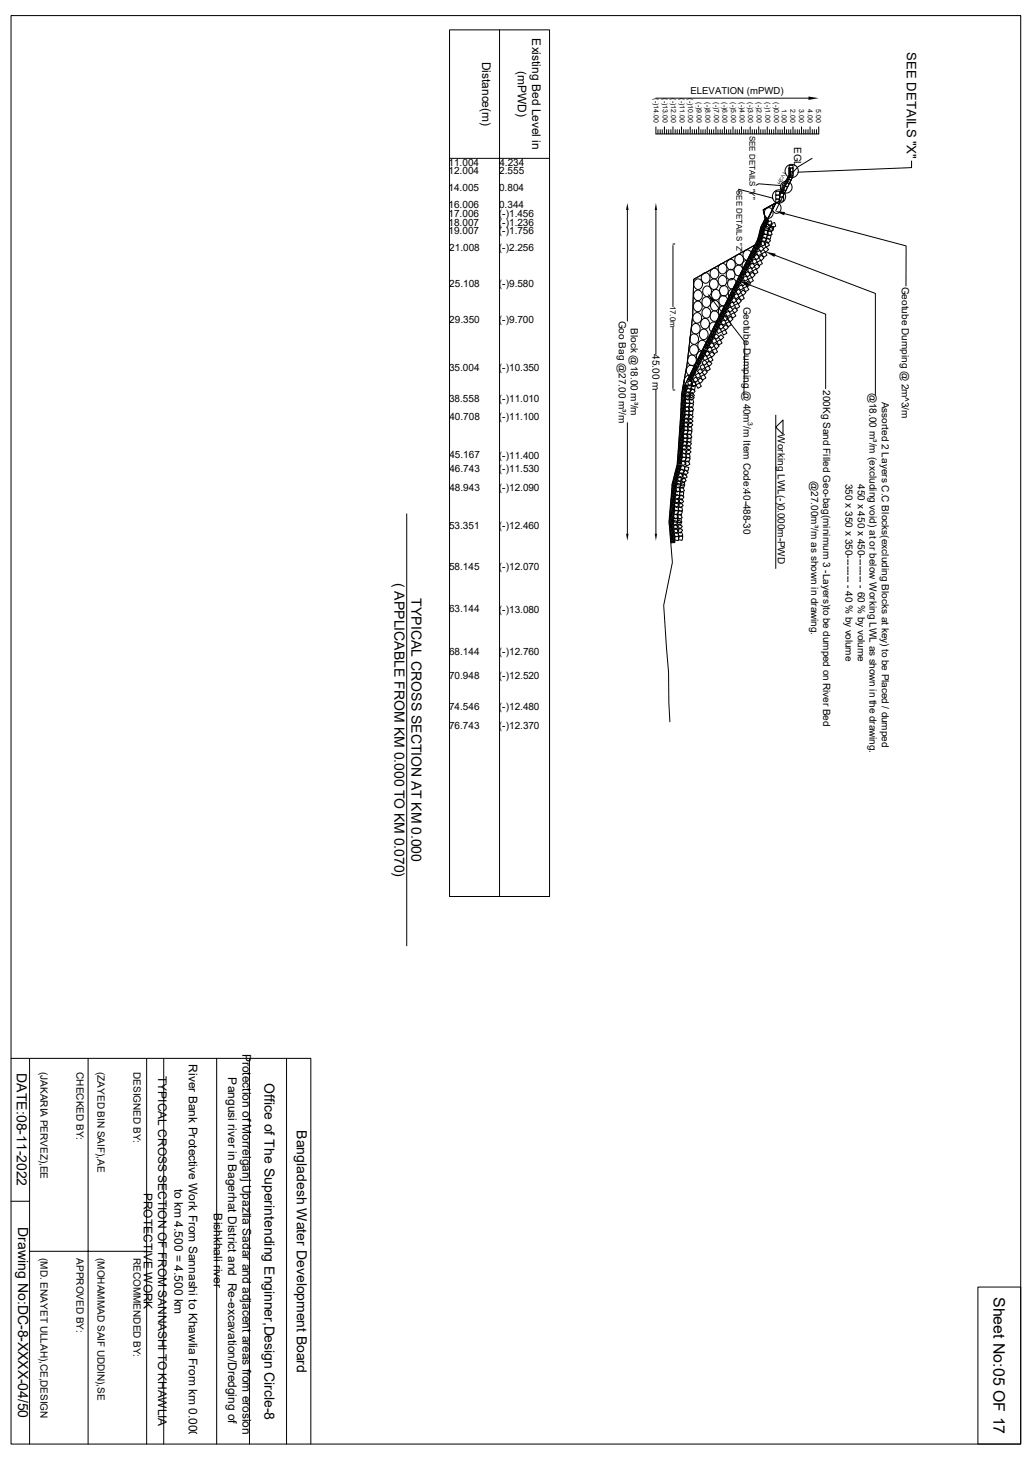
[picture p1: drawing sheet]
<svg xmlns="http://www.w3.org/2000/svg" width="297mm" height="420mm" viewBox="0 0 297 420" stroke-linecap="round" stroke-linejoin="round" font-family="sans-serif">
<g fill="none" stroke="#000" stroke-width=".29">
<path d="M3.2 4.5h290.6v410.9h-290.6zM129.4 8.6h28.8v249.3h-28.8zM143.8 8.6v249.3M188.8 36.5v2h46.8v-2M188.8 28.2h43.9M189.4 37.3v1.2M190 37.3v1.2M190.6 37.3v1.2M191.2 36.5v2M191.9 37.3v1.2M192.4 37.3v1.2M193.1 37.3v1.2"/>
<path d="M193.7 36.5v2M194.3 37.3v1.2M194.9 37.3v1.2M195.5 37.3v1.2M196.1 36.5v2M196.8 37.3v1.2M197.4 37.3v1.2M198 37.3v1.2M198.6 36.5v2M199.2 37.3v1.2M199.9 37.3v1.2M200.4 37.3v1.2"/>
<path d="M201.1 36.5v2M201.7 37.3v1.2M202.3 37.3v1.2M202.9 37.3v1.2M203.5 36.5v2M204.2 37.3v1.2M204.8 37.3v1.2M205.4 37.3v1.2M206 36.5v2M206.6 37.3v1.2M207.3 37.3v1.2M207.9 37.3v1.2"/>
<path d="M208.5 36.5v2M209.1 37.3v1.2M209.7 37.3v1.2M210.3 37.3v1.2M210.9 36.5v2M211.6 37.3v1.2M212.2 37.3v1.2M212.8 37.3v1.2M213.4 36.5v2M214 37.3v1.2M214.6 37.3v1.2M215.3 37.3v1.2"/>
<path d="M215.9 36.5v2M216.5 37.3v1.2M217.1 37.3v1.2M217.7 37.3v1.2M218.4 36.5v2M218.9 37.3v1.2M219.6 37.3v1.2M220.2 37.3v1.2M220.8 36.5v2M221.4 37.3v1.2M222 37.3v1.2M222.7 37.3v1.2"/>
<path d="M223.3 36.5v2M223.9 37.3v1.2M224.5 37.3v1.2M225.1 37.3v1.2M225.8 36.5v2M226.4 37.3v1.2M227 37.3v1.2M227.6 37.3v1.2M228.2 36.5v2M228.8 37.3v1.2M229.4 37.3v1.2M230 37.3v1.2"/>
<path d="M230.7 36.5v2M231.3 37.3v1.2M231.9 37.3v1.2M232.5 37.3v1.2M233.1 36.5v2M233.8 37.3v1.2M234.4 37.3v1.2M235 37.3v1.2M129.4 45.6h28.8M212.7 55.6l-.1-1.2 9.9 2.6M217.6 53.3l.7-.4 6.4 .5M220.6 59.9a1.48 1.48 0 0 1 1.9 .9 1.48 1.48 0 0 1-.9 1.9 1.52 1.52 0 0 1-1.6-1 1.52 1.52 0 0 1 .6-1.8z"/>
<path d="M222.6 58.8a1.38 1.38 0 0 1 2 .2 1.38 1.38 0 0 1-.2 1.9 1.38 1.38 0 0 1-1.9-.2 1.38 1.38 0 0 1 .1-1.9zM223.3 57.3h1.1v1.1h-1.1zM223.3 56.1h1.1v1.2h-1.1zM223.3 55h1.1v1.1h-1.1zM223.3 58.4l-3.6 2 .6 2.5M223.3 58.4l-2.4 4.7M223.3 58.4l-26.9 53.8M223.3 58.4h.1M224.4 56.7h1.1v1.1h-1.1zM224.4 55.6h1.1v1.1h-1.1zM227.1 48.3l-.1 2.1-2.6 5.2M227.1 47.6h1.1v.7h-.7v1.1h.7v1.1h-.7v-1.1h.7v-1.1h-1.1z"/>
<path d="M227.2 48.3v2.2l-2.5 5.1M227.5 48.3v2.2l-2.5 5.1M227.5 50.5l.6 .4-.5 1-.6-.3-.5 .9 .6 .4-.4 .9-.7-.3-.5 1 .6 .4-.5 .9-.6-.3 .5-1 .6 .4 .6-1.1-.7-.3 .5-1 .6 .4 .5-1-.6-.3zM228.2 48.3v2.4l-4.9 9.9M233.7 45.6l-4.1 2.4-4.3 5-1.2 4.9-4.4 2.5 .5 2.4-1.3 2.5-1.2 4.9-18.1 10.1-.3 10.5-1.6 13.9-1.6 8.8-1.2 20.2-1.4 5.4-1 10.9 1 11.8-2.5 12.3 1.4 19.3 .1 8.8 .3 5.4M262.3 46.3v1.9l-32.6 1.3M180.6 60.4v32M188.8 60.4v41.5M193.7 70.7v17.5M193.7 70.2h.5M202.2 78.9a1.38 1.38 0 0 1 1.9 .2 1.38 1.38 0 0 1-.1 1.9 1.38 1.38 0 0 1-2-.1 1.38 1.38 0 0 1 .2-2zM204.7 77.6a1.38 1.38 0 0 1 2 .2 1.38 1.38 0 0 1-.2 2 1.38 1.38 0 0 1-1.9-.2 1.38 1.38 0 0 1 .1-2z"/>
<path d="M207.1 76.2a1.38 1.38 0 0 1 1.9 .2 1.38 1.38 0 0 1-.2 2 1.38 1.38 0 0 1-1.9-.2 1.38 1.38 0 0 1 .2-2zM207.1 79.7a1.38 1.38 0 0 1 1.9 .2 1.38 1.38 0 0 1-.2 1.9 1.38 1.38 0 0 1-1.9-.1 1.38 1.38 0 0 1 .2-2zM209.5 75.1a1.38 1.38 0 0 1 1.9 .1 1.38 1.38 0 0 1-.2 2 1.38 1.38 0 0 1-1.9-.2 1.38 1.38 0 0 1 .2-1.9zM209.6 77.7a1.48 1.48 0 0 1 1.9 .9 1.48 1.48 0 0 1-.9 1.9 1.52 1.52 0 0 1-1.6-1 1.52 1.52 0 0 1 .6-1.8zM211.8 73.6a1.38 1.38 0 0 1 2 .2 1.38 1.38 0 0 1-.2 1.9 1.38 1.38 0 0 1-1.9-.1 1.38 1.38 0 0 1 .1-2zM212.8 79.4l.3-.2-.2 .9-.6 .5zM213.2 79.6l.3-.2-.3 .8-.5 .6zM213.4 79.8v.1M213.6 77.9l.3-.2-.3 .8-.5 .6zM213.6 79.8l.3-.2-.3 .8-.5 .6zM213.7 77.4a1.33 1.33 0 0 0-1.8-1 1.33 1.33 0 0 0-.5 2 1.19 1.19 0 0 0 1.4 .9M213.8 79.9l1-.5 .5 .9-.9 .6z"/>
<path d="M213.9 78.1l.3-.2-.2 .8-.6 .6zM214.3 78.3l.3-.2-.3 .8-.5 .6zM214.4 78.9l.7-.8 .8 .8-.7 .8zM214.4 76.4l.3-.2-.2 .8-.5 .6zM214.8 76.6l.3-.2-.3 .8-.5 .6zM215.1 77.5l1-.5 .5 .9-.9 .6zM215.1 76.8l.3-.2-.2 .8-.5 .6zM215.1 74.9a1.46 1.46 0 0 0-1.4 .8 1.46 1.46 0 0 0 .1 1.6M215.2 74.9l.3-.2-.3 .8-.5 .6zM215.4 75.1h.1M215.5 75.1l.3-.2-.2 .8-.5 .6zM215.8 75.4h.1"/>
<path d="M215.9 73.4l.3-.2-.3 .8-.5 .6zM215.9 75.3l.3-.2-.3 .8-.5 .6zM216.2 72.6a1.28 1.28 0 0 0-1.7-.6 1.28 1.28 0 0 0-.7 1.6l.3 .8 .9 .5M216.3 73.6l.3-.2-.3 .8-.5 .6zM216.4 75l.9-.5 .6 .9-.9 .6zM216.5 75.7l.8 .8-.8 .8-.8-.8zM216.5 78.3l.8 .8-.8 .8-.8-.8zM216.6 78l1-.6 .5 1-.9 .5zM216.7 73.7l.3-.1-.3 .8-.5 .6zM216.7 72l.3-.2-.2 .8-.5 .6zM217 74l.8-.8 .7 .8-.7 .7zM217.1 72.1l.3-.1-.2 .8-.5 .6z"/>
<path d="M217.5 70.4l.3-.1-.3 .8-.5 .6zM217.5 72.3l.3-.1-.3 .8-.5 .6zM217.7 72.6l1-.5 .5 .9-.9 .6zM217.8 75.9l.8 .8-.8 .8-.8-.8zM217.8 70.6l.3-.2-.2 .8-.5 .6zM217.9 75.4l1-.5 .5 .9-.9 .6zM218.1 69.1l.2-.1v.3l-.4 1.2a1.29 1.29 0 0 1 .2-1.4zM218.2 70.8l.3-.1-.2 .8-.5 .6zM218.5 67.5l.2-.1v.3l-.4 1.2a1.29 1.29 0 0 1 .2-1.4zM218.5 69.2l.2-.1v.3l-.4 1.2a1.29 1.29 0 0 1 .2-1.4zM218.9 69.8l.9-.5 .6 .9-1 .6zM218.9 65.9l.2-.1v.3l-.4 1.2a1.29 1.29 0 0 1 .2-1.4z"/>
<path d="M218.9 67.6l.2-.1v.3l-.4 1.2a1.29 1.29 0 0 1 .2-1.4zM219 69.2l.1 .6-.4 .9a1.29 1.29 0 0 1 .3-1.5zM219 70.7l.8 .8-.7 .8-.8-.8zM219.1 73.4l.8 .8-.8 .8-.8-.8zM219.2 73l1-.5 .5 .9-.9 .6zM219.3 66l.2-.1v.4l-.4 1.1a1.29 1.29 0 0 1 .2-1.4zM219.3 67.7l.2-.1v.3l-.4 1.2a1.29 1.29 0 0 1 .2-1.4zM219.4 64.6l.3-.2-.2 .8-.6 .6zM219.7 60.4h.1M219.8 64.7l.2-.1-.2 .8-.5 .6zM219.8 66.1l.1-.1v.3l-.4 1.2a1.29 1.29 0 0 1 .3-1.4zM219.8 66.5l1-.4 .3 1.1-1.1 .3z"/>
<path d="M219.8 67.2l1.1 .3-.3 1.1-1.1-.3zM219.9 68.2l.8 .8-.8 .8-.8-.8zM219.9 70.1l1-.5 .5 .9-.9 .6zM220.1 63.1l.3-.2-.2 .8-.5 .6zM220.1 64.9l.3-.1-.2 .8-.5 .6zM220.2 62.8l.7 .3M220.2 62.8h.1M220.3 62.9l-.6-2.5 3.6-2-2.4 4.7M220.3 62.9h.1M220.4 71l.8 .8-.8 .8-.8-.8zM220.5 65l.9 .5-.5 1-.9-.5zM220.5 62.9l.3 .1"/>
<path d="M220.5 62.9h.1M220.5 63.3l.3-.2-.2 .8-.6 .6zM220.6 64.5l1.1 .2-.2 1.1-1.1-.2zM220.8 63.1h.1M220.8 66.7l1.1-.3 .3 1.1-1.1 .3zM220.9 67.5l1 .3-.2 1-1.1-.2zM220.9 63.1h.1M220.9 63.5l.3-.2-.3 .8-.5 .6zM220.9 63.8l1-.3 .3 1.1-1 .3zM220.9 68.5l.8 .8-.7 .7-.8-.7zM221.6 65.3l.9 .5-.5 1-1-.5zM221.6 65l1.1 .2-.2 1.1-1.1-.2z"/>
<path d="M221.9 64.3l1-.3 .4 1.1-1.1 .3zM223.1 73.4l28.8 11v29.3M225.8 61.5l35 9.2-.1 11.6M193.7 94.2v17.5M198.8 99.6a1.38 1.38 0 0 1 2 .2 1.38 1.38 0 0 1-.2 1.9 1.38 1.38 0 0 1-1.9-.1 1.38 1.38 0 0 1 .1-2zM198.9 96.5a1.38 1.38 0 0 1 1.9 .1 1.38 1.38 0 0 1-.1 2 1.38 1.38 0 0 1-2-.2 1.38 1.38 0 0 1 .2-1.9zM199.3 93.5a1.38 1.38 0 0 1 2 .2 1.38 1.38 0 0 1-.2 1.9 1.38 1.38 0 0 1-1.9-.1 1.38 1.38 0 0 1 .1-2zM199.6 80.3l17.6-9.8-20.8 41.7 1.3-7.5 1.6-13.9zM199.8 90.4a1.38 1.38 0 0 1 1.9 .2 1.38 1.38 0 0 1-.2 1.9 1.38 1.38 0 0 1-1.9-.2 1.38 1.38 0 0 1 .2-1.9zM199.9 87.1a1.38 1.38 0 0 1 2 .1 1.38 1.38 0 0 1-.2 2 1.38 1.38 0 0 1-1.9-.2 1.38 1.38 0 0 1 .1-1.9zM200 83.9a1.38 1.38 0 0 1 1.9 .2 1.38 1.38 0 0 1-.1 1.9 1.38 1.38 0 0 1-2-.1 1.38 1.38 0 0 1 .2-2zM200 80.7a1.38 1.38 0 0 1 2 .2 1.38 1.38 0 0 1-.2 1.9 1.38 1.38 0 0 1-1.9-.2 1.38 1.38 0 0 1 .1-1.9z"/>
<path d="M201.6 95.1a1.38 1.38 0 0 1 2 .2 1.38 1.38 0 0 1-.2 1.9 1.38 1.38 0 0 1-1.9-.1 1.38 1.38 0 0 1 .1-2zM202 92a1.38 1.38 0 0 1 2 .2 1.38 1.38 0 0 1-.2 1.9 1.38 1.38 0 0 1-2-.1 1.38 1.38 0 0 1 .2-2zM202.4 85.9a1.38 1.38 0 0 1 1.9 .1 1.38 1.38 0 0 1-.1 2 1.38 1.38 0 0 1-2-.2 1.38 1.38 0 0 1 .2-1.9zM202.6 82.7a1.38 1.38 0 0 1 2 .2 1.38 1.38 0 0 1-.2 1.9 1.38 1.38 0 0 1-2-.1 1.38 1.38 0 0 1 .2-2zM202.6 88.7a1.48 1.48 0 0 1 2 .9 1.48 1.48 0 0 1-1 1.9 1.52 1.52 0 0 1-1.6-1 1.52 1.52 0 0 1 .6-1.8zM203.1 98.9l.3-.1-.2 .8-.6 .6zM203.2 98.6a1.28 1.28 0 0 0-1.7-.6 1.28 1.28 0 0 0-.7 1.6l.5 1 .7 .3M203.5 99.1l.3-.2-.3 .8-.5 .6zM203.9 99.3l.3-.2-.3 .8-.5 .6zM203.9 97.5l.3-.2-.3 .8-.5 .6zM204 99.3l.8-.7 .8 .7-.7 .8zM204.3 97.6l.3-.1-.3 .8-.5 .5z"/>
<path d="M204.5 97.9l.1 .1M204.6 80.7a1.38 1.38 0 0 1 1.9 .2 1.38 1.38 0 0 1-.2 1.9 1.38 1.38 0 0 1-1.9-.2 1.38 1.38 0 0 1 .2-1.9zM204.6 95.9l.3-.1-.2 .8-.5 .6zM204.6 97.8l.3-.1-.2 .8-.5 .6zM204.7 89.9a1.38 1.38 0 0 1 2 .1 1.38 1.38 0 0 1-.2 2 1.38 1.38 0 0 1-1.9-.2 1.38 1.38 0 0 1 .1-1.9zM204.8 97.9l.9-.6 .6 1-.9 .5zM204.9 86.9a1.38 1.38 0 0 1 1.9 .1 1.38 1.38 0 0 1-.2 2 1.38 1.38 0 0 1-1.9-.2 1.38 1.38 0 0 1 .2-1.9zM205 96.1l.3-.2-.2 .8-.5 .6zM205.1 83.7a1.38 1.38 0 0 1 2 .2 1.38 1.38 0 0 1-.2 2 1.38 1.38 0 0 1-1.9-.2 1.38 1.38 0 0 1 .1-2zM205.4 94.4l.3-.2-.3 .8-.5 .6zM205.4 96.3l.3-.2-.3 .8-.5 .6zM205.4 86.7l9 11.7-.3 15.3"/>
<path d="M205.8 94.5l.3-.1-.3 .8-.5 .6zM206 92.8a1.47 1.47 0 0 0-1.8 .7 1.47 1.47 0 0 0 .5 2M206.1 96l.8 .8-.7 .8-.8-.8zM206.2 94.7l.3-.1-.3 .8-.5 .6zM206.2 92.9l.3-.2-.3 .8-.5 .6zM206.2 95l.9-.6 .6 1-1 .6zM206.2 98.8l.8 .7-.8 .8-.8-.7zM206.3 98.3l.9-.6 .6 1-1 .6zM206.5 93l.3-.1-.2 .8-.5 .6zM206.7 93.9l.8-.7 .8 .7-.8 .8zM206.8 93.3v.1M206.9 91.4l.3-.2-.2 .8-.5 .6z"/>
<path d="M206.9 93.3l.3-.2-.2 .8-.5 .6zM207.3 85.5a1.38 1.38 0 0 1 1.9 .1 1.38 1.38 0 0 1-.2 2 1.38 1.38 0 0 1-1.9-.2 1.38 1.38 0 0 1 .2-1.9zM207.3 91.5l.3-.1-.3 .8-.5 .6zM207.4 82.6a1.38 1.38 0 0 1 2 .2 1.38 1.38 0 0 1-.2 1.9 1.38 1.38 0 0 1-1.9-.2 1.38 1.38 0 0 1 .1-1.9zM207.5 92.6l.9-.6 .6 1-1 .6zM207.5 96.3l.8 .7-.8 .8-.8-.7zM207.6 89.9l.3-.2-.2 .8-.5 .6zM207.6 91.7l.3-.1-.2 .8-.5 .6zM207.7 95.5l.9-.6 .6 .9-1 .6zM208 90.1l.3-.2-.3 .8-.5 .6zM208.4 90.3l.3-.2-.3 .8-.5 .6zM208.4 88.4l.3-.2-.3 .8-.5 .6z"/>
<path d="M208.4 88.1a1.48 1.48 0 0 0-1.5 .7 1.48 1.48 0 0 0 .3 1.8M208.7 88.6l.3-.2-.2 .8-.5 .6zM208.7 90.1l1-.6 .6 1-1 .6zM208.8 90.8l.8 .7-.8 .8-.8-.7zM208.8 93.4l.8 .7-.7 .9-.8-.8zM209 93l.9-.5 .6 .9-1 .6zM209 88.9h.1M209.1 86.9l.3-.2-.2 .8-.5 .6zM209.1 88.8l.3-.2-.2 .8-.5 .6zM209.5 87.1l.3-.2-.3 .8-.5 .6zM209.8 80.6a1.38 1.38 0 0 1 1.9 .1 1.38 1.38 0 0 1-.2 2 1.38 1.38 0 0 1-1.9-.2 1.38 1.38 0 0 1 .2-1.9zM209.8 85.4l.3-.2-.3 .8-.5 .6z"/>
<path d="M209.9 87.2l.3-.1-.3 .8-.5 .6zM209.9 87.4l.9-.5 .6 .9-1 .6zM210.1 88.2l.8 .8-.8 .8-.8-.8zM210.1 91l.8 .8-.7 .7-.8-.7zM210.2 85.6l.3-.2-.3 .8-.5 .6zM210.3 90.5l.9-.5 .6 .9-1 .6zM210.4 86.4l.8-.8 .8 .8-.8 .8zM210.5 85.8l.3-.2-.2 .8-.5 .6zM210.6 83.9l.3-.2-.3 .8-.5 .6zM210.9 84.1l.3-.2-.2 .8-.5 .6zM211 83.1a1.52 1.52 0 0 0-1.2 2.3M211.2 85l.9-.5 .6 .9-.9 .6z"/>
<path d="M211.2 84.4h.1M211.3 82.4l.3-.2-.3 .8-.5 .6zM211.3 84.3l.3-.2-.3 .8-.5 .6zM211.4 87.8l.9-.5 .6 .9-.9 .6zM211.5 88.5l.8 .7-.8 .8-.8-.7zM211.7 82.5l.3-.1-.3 .8-.5 .6zM211.8 83.9l.7-.7 .8 .7-.7 .9zM212 80.9l.3-.2-.2 .8-.5 .6zM212 82.8l.3-.2-.2 .8-.5 .6zM212.4 81.1l.3-.2-.2 .8-.5 .6zM212.5 82.5l.9-.5 .6 .9-.9 .6zM212.6 85.8l.8 .8-.8 .8-.8-.8z"/>
<path d="M212.7 85.5l1-.6 .5 1-.9 .5zM212.8 81.3l.3-.2-.2 .8-.6 .6zM213.8 80.6l.8 .8-.7 .8-.8-.8zM213.9 83.4l.8 .8-.8 .8-.8-.8zM214 82.9l.9-.5 .6 .9-1 .6zM214.4 81.7l.8-.8 .8 .8-.8 .8zM215.3 80.4l1-.6 .5 1-.9 .5zM215.4 81.8l22.2 8.6v21.4M188.8 112.1v41.4M193.7 112.2h.5M196.1 118.8l.1 .1a1.32 1.32 0 0 1-.3 1.5zM196.1 117.1l.2 .4-.1 1.2a1.37 1.37 0 0 1-.1-1.6z"/>
<path d="M196.2 115.5l.2 .3-.1 1.3a1.37 1.37 0 0 1-.1-1.6zM196.3 113.9l.2 .3-.2 1.2a1.37 1.37 0 0 1 0-1.5zM196.5 112.4h.1a1.27 1.27 0 0 1-.4 1.4zM196.5 118.8l.1 .2a1.32 1.32 0 0 1-.3 1.4zM196.6 117.1l.1 .4-.1 1.2a1.37 1.37 0 0 1 0-1.6zM196.6 115.5l.2 .4-.1 1.2a1.37 1.37 0 0 1-.1-1.6zM196.7 113.9l.2 .3-.1 1.2a1.37 1.37 0 0 1-.1-1.5zM196.8 110.8h.1a1.27 1.27 0 0 1-.4 1.4zM196.9 112.4l.2 .1a1.27 1.27 0 0 1-.5 1.3zM196.9 118.8l.1 .2a1.32 1.32 0 0 1-.2 1.4zM197 117.2l.1 .3-.1 1.2a1.37 1.37 0 0 1 0-1.5zM197 117.4l1-.5 .5 1-1 .5z"/>
<path d="M197.1 115.5l.1 .4-.1 1.2a1.37 1.37 0 0 1 0-1.6zM197.1 114.3l.9-.8 .7 .8-.8 .8zM197.1 113.9l.2 .3-.1 1.2a1.37 1.37 0 0 1-.1-1.5zM197.2 110.8l.2 .1a1.27 1.27 0 0 1-.5 1.3zM197.2 113.3l.9-.6 .7 .9-1 .7zM197.2 115l1.1-.2 .2 1.1-1.1 .2zM197.2 118.2h1.1l-.1 1.1h-1.1zM197.3 112.5l.1 .1a1.27 1.27 0 0 1-.4 1.3zM197.3 108.5a1.38 1.38 0 0 1 2 .1 1.38 1.38 0 0 1-.2 2 1.38 1.38 0 0 1-2-.2 1.38 1.38 0 0 1 .2-1.9zM197.4 115.9l1.1 .3-.3 1-1.1-.3zM197.5 119.1l.9 .7-.6 .9-.9-.6zM197.6 110.9l.1 .1a1.27 1.27 0 0 1-.4 1.3z"/>
<path d="M197.9 109.9l1-.4 .4 1-1.1 .4zM197.9 105.5a1.38 1.38 0 0 1 2 .2 1.38 1.38 0 0 1-.2 2 1.38 1.38 0 0 1-2-.2 1.38 1.38 0 0 1 .2-2zM198 110.7l1 .2-.2 1-1.1-.1zM198.1 111.6l.9 .7-.8 .9-.8-.8zM198.1 117.5l1-.5 .5 .9-1 .5zM198.2 114.3l.9-.7 .7 .8-.8 .7zM198.2 102.6a1.38 1.38 0 0 1 2 .1 1.38 1.38 0 0 1-.2 2 1.38 1.38 0 0 1-1.9-.2 1.38 1.38 0 0 1 .1-1.9zM198.3 113.5l.9-.6 .7 .9-1 .7zM198.3 115.1l1.1-.3 .2 1.1-1.1 .3zM198.3 118.2l1.1 .1-.1 1.1-1.1-.1zM198.5 108.2l.3-.2-.3 .8-.5 .6zM198.5 115.9l1.1 .3-.3 1.1-1.1-.3z"/>
<path d="M198.6 119.2l.9 .6-.6 1-.9-.7zM198.8 110.3l1-.6 .5 1-.9 .6zM198.8 108.3l.3-.1-.2 .8-.5 .6zM199 110.1l1-.4 .4 1-1.1 .4zM199 110.9l1.1 .1-.2 1.1-1.1-.2zM199.2 108.5l.3-.1-.3 .8-.5 .6zM199.2 111.8l.9 .7-.8 .9-.8-.8zM199.2 106.6l.3-.1-.2 .8-.5 .6zM199.6 106.8l.3-.1-.3 .8-.5 .6zM199.8 107.1h.1M199.9 105.2l.3-.2-.2 .8-.5 .6zM199.9 107.1l.3-.2-.2 .8-.5 .6z"/>
<path d="M200.1 107.9l1-.6 .5 1-.9 .5zM200.2 108.5l.8 .7-.8 .8-.8-.7zM200.3 105.3l.3-.1-.2 .8-.5 .6zM200.3 110.7l1-.5 .5 .9-.9 .6zM200.7 105.5l.3-.1-.3 .8-.5 .6zM200.8 103.5l.3-.1-.3 .8-.5 .6zM201.1 103.8l.3-.2-.2 .8-.5 .6zM201.4 105.4l1-.6 .5 1-.9 .5zM201.5 106l.8 .8-.8 .8-.8-.8zM201.5 103.9l.3-.1-.3 .8-.5 .6zM201.5 108.7l.8 .8-.8 .8-.8-.8zM201.5 102.1l.3-.2-.2 .8-.5 .6z"/>
<path d="M201.6 108.3l1-.5 .6 .9-1 .6zM201.9 102.3l.3-.2-.3 .8-.5 .6zM201.9 101a1.51 1.51 0 0 0-1.3 .9 1.51 1.51 0 0 0 .1 1.6M202 107.1l.8-.8 .8 .8-.8 .8zM202.1 102.5l.1 .1M202.2 102.8l.9-.6 .6 1-1 .6zM202.3 100.5l.3-.1-.3 .8-.5 .6zM202.3 102.4l.3-.1-.3 .8-.5 .6zM202.6 100.8l.3-.2-.2 .8-.5 .6zM202.7 101.7l.8-.7 .8 .7-.8 .8zM202.7 103.5l.8 .8-.7 .8-.8-.7zM202.9 105.8l1-.6 .5 1-.9 .6z"/>
<path d="M203 100.9l.3-.1-.2 .8-.5 .6zM203.3 104.6l.8-.8 .8 .8-.8 .8zM203.5 100.4l.9-.6 .6 1-1 .5zM203.7 103.2l.9-.5 .6 .9-.9 .6zM204.9 101.2l.8 .7-.8 .8-.8-.7zM205 100.8l1-.6 .5 1-.9 .6zM223.3 119.4v44.1M180.6 121.6v31.9M193.6 139.9l.1 .9-.2 .7-.1-.7zM193.8 138.4l.1-.1v.4l-.4 1.2a1.29 1.29 0 0 1 .3-1.5zM194 140l.1 .8-.2 .8-.1-.8zM194.2 136.8l.1-.1 .1 .4-.4 1.2a1.29 1.29 0 0 1 .2-1.5z"/>
<path d="M194.2 138.6l.1-.1 .1 .3-.4 1.2a1.29 1.29 0 0 1 .2-1.4zM194.4 140l.2 .9-.3 .7-.1-.8zM194.6 135.3l.1-.1v.3l-.3 1.2a1.29 1.29 0 0 1 .2-1.4zM194.6 136.9h.1v.3l-.3 1.2a1.29 1.29 0 0 1 .2-1.5zM194.6 138.6h.1v.3l-.3 1.2a1.29 1.29 0 0 1 .2-1.5zM194.8 138.4l1.1-.1 .1 1.1-1.2 .1zM194.9 137.6l.9-.5 .6 .9-.9 .6zM194.9 139l1.1 .4-.4 1-1.1-.4zM195 135.3h.1l.1 .3-.4 1.2a1.29 1.29 0 0 1 .2-1.5zM195.1 133.6v.6l-.3 .9a1.29 1.29 0 0 1 .3-1.5zM195.1 136.9v.6l-.3 1a1.29 1.29 0 0 1 .3-1.6zM195.2 136.6l.9-.6 .6 .9-1 .6z"/>
<path d="M195.2 131.9l.1 .9-.2 .7-.1-.8zM195.3 130.3l.2 .8-.3 .8-.1-.8zM195.4 133.8l.1-.1v.3l-.3 1.2a1.29 1.29 0 0 1 .2-1.4zM195.4 135.5l.1-.1v.3l-.3 1.2a1.29 1.29 0 0 1 .2-1.4zM195.4 135.7l.8-.8 .8 .8-.8 .8zM195.5 128.6v.1a1.32 1.32 0 0 1-.2 1.5zM195.5 127l.1 .1a1.32 1.32 0 0 1-.2 1.4zM195.6 131.9l.1 .9-.2 .7-.1-.7zM195.7 125.3v.2a1.32 1.32 0 0 1-.2 1.4zM195.7 130.3l.2 .8-.3 .8-.1-.8zM195.8 123.7l.1 .1a1.32 1.32 0 0 1-.3 1.5zM195.8 133.9l.1-.1 .1 .3-.4 1.2a1.29 1.29 0 0 1 .2-1.4z"/>
<path d="M195.9 122l.1 .2a1.32 1.32 0 0 1-.3 1.4zM195.9 128.7l.1 .1a1.32 1.32 0 0 1-.3 1.4zM195.9 138.6h1.1v1.1h-1.1zM196 127v.1a1.32 1.32 0 0 1-.2 1.5zM196 133l1-.5 .4 1-1 .4zM196 137.9l.9-.5 .6 .9-.9 .6zM196 120.4l.1 .2a1.32 1.32 0 0 1-.3 1.4zM196 132l.1 .8-.2 .8-.1-.8zM196 139.1l1.1 .3-.4 1.1-1.1-.4zM196.1 125.3l.1 .2a1.32 1.32 0 0 1-.3 1.4zM196.1 133.9l1 .3-.2 1.1-1.1-.3zM196.1 130.3l.2 .9-.3 .7-.1-.8z"/>
<path d="M196.2 123.7l.1 .2a1.32 1.32 0 0 1-.3 1.4zM196.2 129.8l.8-.7 .7 .8-.8 .7zM196.3 128.7l.8-.7 .7 .8-.8 .7zM196.3 130.6l1-.2 .2 1-1.1 .3zM196.3 136.9l.9-.6 .6 .9-1 .6zM196.3 122.1l.1 .1a1.32 1.32 0 0 1-.3 1.5zM196.3 128.7l.1 .1a1.32 1.32 0 0 1-.3 1.4zM196.4 127l.1 .2a1.32 1.32 0 0 1-.3 1.4zM196.4 120.4l.1 .2a1.32 1.32 0 0 1-.2 1.4zM196.5 131.4l1 .4-.4 1-1-.3zM196.5 125.4l.1 .1a1.32 1.32 0 0 1-.3 1.5zM196.5 125.2l1-.5 .5 1-1 .5z"/>
<path d="M196.6 123.7l.1 .2a1.32 1.32 0 0 1-.3 1.4zM196.7 126h1.1l-.1 1.1h-1.1zM196.7 122.1l.1 .2a1.32 1.32 0 0 1-.2 1.4zM196.7 122.1l.9-.8 .7 .9-.9 .7zM196.8 122.8l1.1-.2 .2 1.1-1.1 .2zM196.8 121l.8-.8 .8 .9-.9 .7zM196.8 120.5l.1 .1a1.32 1.32 0 0 1-.2 1.4zM197 126.9l.9 .6-.6 .9-1-.6zM197 123.7l1 .3-.3 1.1-1.1-.4zM197.1 133.1l1-.5 .4 1-1 .5zM197.1 134.2l1.1 .3-.2 1.1-1.1-.3zM197.3 135.2l.8 .7-.8 .8-.8-.7z"/>
<path d="M197.3 129.9l.8-.7 .8 .8-.9 .7zM197.4 128.8l.8-.7 .7 .8-.8 .7zM197.4 130.6l1-.1 .2 1-1.1 .2zM197.6 131.5l1 .4-.4 1-1-.4zM197.7 125.3l.9-.5 .5 1-1 .5zM197.8 126l1.1 .1-.1 1.1-1.1-.1zM197.8 122.1l.9-.7 .7 .9-.9 .7zM197.9 122.9l1.1-.3 .2 1.1-1.1 .3zM197.9 121l.8-.7 .8 .9-.9 .7zM198.1 127l.9 .6-.6 .9-1-.6zM198.1 123.7l1.1 .4-.4 1-1.1-.3zM225.3 120.8v4.1l-2-2z"/>
<path d="M117.1 147.8v124.3M192.7 149.7l.3 .8-.1 .8-.3-.7zM192.9 151.3l.2 .8-.1 .8-.2-.7zM192.9 148.1l.1 .9-.2 .7-.1-.8zM193 153l.3 .8-.1 .8-.3-.8zM193 146.4l.2 .9-.3 .7-.1-.7zM193.1 154.6l.3 .8-.1 .8-.3-.7zM193.1 149.6l.3 .9-.1 .8-.3-.8zM193.2 144.8l.1 .9-.3 .7v-.7zM193.3 151.3l.2 .8-.1 .8-.2-.7zM193.3 143.2l.1 .9-.2 .7-.1-.8zM193.3 148.1l.1 .9-.2 .7-.1-.7z"/>
<path d="M193.4 152.9l.3 .9-.1 .7-.3-.7zM193.5 141.5l.1 .9-.3 .7v-.7zM193.5 146.5l.1 .9-.3 .7v-.8zM193.5 154.6l.3 .8-.1 .8-.2-.8zM193.5 149.6l.3 .9-.1 .7-.2-.7zM193.6 144.9l.1 .9-.2 .7-.1-.8zM193.7 151.3l.2 .8-.1 .8-.2-.8zM193.7 143.2l.1 .9-.2 .7-.1-.7zM193.7 148.2l.1 .9-.2 .7-.1-.8zM193.8 148.3l1-.5 .4 1-1 .5zM193.8 152.9l.3 .9-.1 .7-.3-.7zM193.8 141.6l.2 .9-.3 .7-.1-.8z"/>
<path d="M193.9 146.5l.1 .9-.2 .7-.1-.7zM193.9 149.1h1.1l-.1 1.1h-1.1zM194 154.5l.2 .9-.1 .7-.2-.7zM194 145.2l.8-.8 .7 .9-.8 .7zM194 153.5l1-.4 .4 1-1 .4zM194 144.9l.1 .9-.2 .7-.1-.8zM194 145.9l1.1-.2 .2 1.1-1.1 .2zM194.1 144.1l.8-.8 .7 .9-.8 .7zM194.1 143.3l.2 .8-.3 .8-.1-.8zM194.1 149.7l1.1 .5-.5 1-1-.5zM194.3 141.6l.1 .9-.3 .7v-.7zM194.3 146.7l1 .4-.4 1.1-1-.4z"/>
<path d="M194.3 154.3l1.1 .1-.2 1.1-1.1-.2zM194.4 140.5l1-.4 .5 1-1 .5zM194.4 150.8l.9 .7-.7 .9-.9-.8zM194.5 141.3l1.2 .1-.2 1.1-1.1-.1zM194.5 151.9l.9 .7-.8 .9-.8-.8zM194.8 142.2l.9 .7-.6 .9-.9-.6zM194.9 148.4l1-.5 .4 1-1 .5zM195 149.1l1.1 .1-.1 1.2-1.1-.2zM195.1 145.2l.8-.7 .7 .9-.8 .7zM195.1 153.4l1-.4 .4 1-1 .4zM195.2 146l1-.2 .2 1.1-1.1 .2zM195.2 144.1l.8-.7 .8 .9-.9 .7z"/>
<path d="M195.2 149.6l1.1 .5-.5 1-1-.5zM195.4 146.8l1 .4-.4 1.1-1-.4zM195.4 154.1l1.1 .2-.2 1.1-1.1-.2zM195.5 140.6l1-.4 .5 1-1 .4zM195.5 150.7l.9 .7-.7 .9-.9-.7zM195.6 151.8l.9 .7-.8 .9-.8-.7zM195.7 141.4l1.1 .1-.2 1.1-1.1-.1zM195.9 142.3l.9 .7-.6 .9-.9-.6zM3.2 304.5h86.3v110.9M8.5 304.5v110.9M25.4 304.5v110.9M42.2 304.5v110.9"/>
<path d="M47.1 304.5v110.9M62.4 304.5v110.9M71.8 304.5v110.9M82.5 304.5v110.9M3.2 345.6h5.3M8.5 360h33.7M281.4 370.2h12.4v45.2h-12.4z"/>
<circle cx="224.2" cy="56.5" r="1.91"/>
<circle cx="226.3" cy="53.9" r="1.69"/>
<circle cx="227.8" cy="49.2" r="1.91"/>
</g>
<path d="M232.7 27.8l2.9 .4-2.9 .5zM180.6 58.4l.3 2h-.7zM188.8 58.4l.3 2h-.7zM193.7 70.2l.1 .5h-.2zM220.3 72.4l2.9 .6-.4 .9zM223 60.7l2.9 .3-.2 .9zM203.6 84.4l2.2 2-.8 .6zM212.6 80.8l3 .6-.4 .9zM193.6 111.7h.2l-.1 .5zM180.2 153.5h.7l-.3 2.1zM188.4 153.5h.7l-.3 2.1z" fill="#000"/>
<text font-size="4.6" x="286" y="373" transform="rotate(90 286 373)">Sheet No:05 OF 17</text>
<g font-size="4">
<text x="113.6" y="167.6" transform="rotate(90 113.6 167.6)">( APPLICABLE FROM KM 0.000 TO KM 0.070)</text>
<text x="118.4" y="172.1" transform="rotate(90 118.4 172.1)">TYPICAL CROSS SECTION AT KM 0.000</text>
<text x="4.8" y="308.8" transform="rotate(90 4.8 308.8)">DATE:08-11-2022</text>
<text x="76.1" y="311.5" transform="rotate(90 76.1 311.5)">Office of The Superintending Enginner,Design Circle-8</text>
<text x="85.4" y="325.1" transform="rotate(90 85.4 325.1)">Bangladesh Water Development Board</text>
<text x="5.2" y="353" transform="rotate(90 5.2 353)">Drawing No:DC-8-XXXX-04/50</text>
</g>
<text font-size="3.8" x="260.9" y="15" transform="rotate(90 260.9 15)">SEE DETAILS &quot;X&quot;</text>
<g font-size="3.4">
<text x="153.2" y="11.1" transform="rotate(90 153.2 11.1)">Existing Bed Level in</text>
<text x="138.8" y="17.7" transform="rotate(90 138.8 17.7)">Distance(m)</text>
<text x="149" y="20.4" transform="rotate(90 149 20.4)">(mPWD)</text>
<text x="69.8" y="303.1" transform="rotate(90 69.8 303.1)">Protection of Morrelganj Upazila Sadar and adjacent areas from erosion o</text>
<text x="45.5" y="309.5" transform="rotate(90 45.5 309.5)">TYPICAL CROSS SECTION OF FROM SANNASHI TO KHAWLIA</text>
<text x="54.3" y="306.2" transform="rotate(90 54.3 306.2)">River Bank Protective Work From Sannashi to Khawlia From km 0.000</text>
<text x="65.6" y="310" transform="rotate(90 65.6 310)">Pangusi river in Bagerhat District and Re-excavation/Dredging of</text>
<text x="41.4" y="343.1" transform="rotate(90 41.4 343.1)">PROTECTIVE WORK</text>
<text x="50.2" y="342" transform="rotate(90 50.2 342)">to km 4.500 = 4.500 km</text>
<text x="61.5" y="349.1" transform="rotate(90 61.5 349.1)">Bishkhali river</text>
</g>
<g font-size="2.9">
<text x="129.1" y="47.6">11.004</text>
<text x="143.7" y="47.6">4.234</text>
<text x="228.5" y="42.2" transform="rotate(90 228.5 42.2)">EGL</text>
<text x="129.1" y="50.1">12.004</text>
<text x="143.7" y="50.1">2.555</text>
<text x="129.1" y="55">14.005</text>
<text x="129.1" y="59.9">16.006</text>
<text x="143.6" y="55">0.804</text>
<text x="143.6" y="59.9">0.344</text>
<text x="129.1" y="62.4">17.006</text>
<text x="129.1" y="64.9">18.007</text>
<text x="143.6" y="62.4">(-)1.456</text>
<text x="143.6" y="64.9">(-)1.236</text>
<text x="129.1" y="67.4">19.007</text>
<text x="143.6" y="67.4">(-)1.756</text>
<text x="129.3" y="72.3">21.008</text>
<text x="143.6" y="72.3">(-)2.256</text>
<text x="129.3" y="82.4">25.108</text>
<text x="143.6" y="82.4">(-)9.580</text>
<text x="259.5" y="82.5" transform="rotate(90 259.5 82.5)">Geotube Dumping @ 2m^3/m</text>
<text x="214" y="88.2" transform="rotate(90 214 88.2)">Geotube Dumping @ 40m /m Item Code:40-488-30</text>
<text x="129.3" y="92.9">29.350</text>
<text x="143.6" y="92.9">(-)9.700</text>
<text x="178.1" y="92.2" transform="rotate(90 178.1 92.2)">Goo Bag @27.00 m³/m</text>
<text x="181.5" y="94.4" transform="rotate(90 181.5 94.4)">Block @18.00 m³/m</text>
<text x="187.7" y="101.9" transform="rotate(90 187.7 101.9)">45.00 m</text>
<text x="129.2" y="106.8">35.004</text>
<text x="143.6" y="106.8">(-)10.350</text>
<text x="236.9" y="112.2" transform="rotate(90 236.9 112.2)">200Kg Sand Filled Geo-bag(minimum 3 -Layers)to be dumped on River Bed</text>
<text x="250.3" y="113" transform="rotate(90 250.3 113)">@18.00 m³/m (excluding void) at or below Working LWL as shown in the drawing.</text>
<text x="129.2" y="115.6">38.558</text>
<text x="143.6" y="115.6">(-)11.010</text>
<text x="253.7" y="115.5" transform="rotate(90 253.7 115.5)">Assorted 2 Layers C.C Blocks(excluding Blocks at key) to be Placed / dumped</text>
<text x="129.3" y="120.9">40.708</text>
<text x="143.6" y="120.9">(-)11.100</text>
<text x="223.9" y="124.9" transform="rotate(90 223.9 124.9)">Working LWL(-)0.000m-PWD</text>
<text x="129.3" y="131.9">45.167</text>
<text x="143.6" y="131.9">(-)11.400</text>
<text x="129.3" y="135.8">46.743</text>
<text x="143.6" y="135.8">(-)11.530</text>
<text x="129.3" y="141.2">48.943</text>
<text x="143.6" y="141.2">(-)12.090</text>
<text x="233.4" y="138.4" transform="rotate(90 233.4 138.4)">@27.00m³/m as shown in drawing.</text>
<text x="243.4" y="139.2" transform="rotate(90 243.4 139.2)">350 x 350 x 350-------- - 40 % by volume</text>
<text x="246.8" y="139.2" transform="rotate(90 246.8 139.2)">450 x 450 x 450-------- - 60 % by volume</text>
<text x="129.2" y="152.1">53.351</text>
<text x="143.6" y="152.1">(-)12.460</text>
<text x="129.2" y="163.9">58.145</text>
<text x="143.6" y="163.9">(-)12.070</text>
<text x="129.2" y="176.2">63.144</text>
<text x="143.6" y="176.2">(-)13.080</text>
<text x="129.2" y="188.5">68.144</text>
<text x="143.6" y="188.6">(-)12.760</text>
<text x="129.2" y="195.5">70.948</text>
<text x="143.6" y="195.5">(-)12.520</text>
<text x="129.2" y="204.3">74.546</text>
<text x="129.2" y="209.7">76.743</text>
<text x="143.6" y="204.3">(-)12.480</text>
<text x="143.6" y="209.8">(-)12.370</text>
<text x="11.6" y="308.4" transform="rotate(90 11.6 308.4)">(JAKARIA PERVEZ),EE</text>
<text x="22" y="308.4" transform="rotate(90 22 308.4)">CHECKED BY:</text>
<text x="28.1" y="308.4" transform="rotate(90 28.1 308.4)">(ZAYED BIN SAIF),AE</text>
<text x="38.4" y="308.4" transform="rotate(90 38.4 308.4)">DESIGNED BY:</text>
<text x="11.6" y="361.8" transform="rotate(90 11.6 361.8)">(MD. ENAYET ULLAH),CE,DESIGN</text>
<text x="22" y="362" transform="rotate(90 22 362)">APPROVED BY:</text>
<text x="28.1" y="361.8" transform="rotate(90 28.1 361.8)">(MOHAMMAD SAIF UDDIN),SE</text>
<text x="38.4" y="361.8" transform="rotate(90 38.4 361.8)">RECOMMENDED BY:</text>
</g>
<text font-size="2.8" x="198.7" y="26.9">ELEVATION (mPWD)</text>
<g font-size="2.3">
<text x="215.7" y="39" transform="rotate(90 215.7 39)">SEE DETAILS &quot;Y&quot;</text>
<text x="211.9" y="54.7" transform="rotate(90 211.9 54.7)">SEE DETAILS &quot;Z&quot;</text>
<text x="192.9" y="87.9" transform="rotate(90 192.9 87.9)">17.0m</text>
</g>
<g font-size="2">
<text x="188.2" y="28.3" transform="rotate(90 188.2 28.3)">(-)14.00</text>
<text x="190.7" y="28.3" transform="rotate(90 190.7 28.3)">(-)13.00</text>
<text x="193.2" y="28.3" transform="rotate(90 193.2 28.3)">(-)12.00</text>
<text x="195.6" y="28.3" transform="rotate(90 195.6 28.3)">(-)11.00</text>
<text x="198.1" y="28.3" transform="rotate(90 198.1 28.3)">(-)10.00</text>
<text x="200.6" y="29.4" transform="rotate(90 200.6 29.4)">(-)9.00</text>
<text x="203" y="29.4" transform="rotate(90 203 29.4)">(-)8.00</text>
<text x="205.5" y="29.4" transform="rotate(90 205.5 29.4)">(-)7.00</text>
<text x="207.9" y="29.4" transform="rotate(90 207.9 29.4)">(-)6.00</text>
<text x="210.4" y="29.4" transform="rotate(90 210.4 29.4)">(-)5.00</text>
<text x="212.9" y="29.4" transform="rotate(90 212.9 29.4)">(-)4.00</text>
<text x="215.3" y="29.4" transform="rotate(90 215.3 29.4)">(-)3.00</text>
<text x="217.8" y="29.4" transform="rotate(90 217.8 29.4)">(-)2.00</text>
<text x="220.3" y="29.4" transform="rotate(90 220.3 29.4)">(-)1.00</text>
<text x="222.8" y="29.4" transform="rotate(90 222.8 29.4)">(-)0.00</text>
<text x="225" y="31.4" transform="rotate(90 225 31.4)">1.00</text>
<text x="227.5" y="31.4" transform="rotate(90 227.5 31.4)">2.00</text>
<text x="230" y="31.4" transform="rotate(90 230 31.4)">3.00</text>
<text x="232.5" y="31.4" transform="rotate(90 232.5 31.4)">4.00</text>
<text x="234.9" y="31.4" transform="rotate(90 234.9 31.4)">5.00</text>
<text x="215.2" y="121.5" transform="rotate(90 215.2 121.5)">3</text>
</g>
<text font-size="1.4" x="225.5" y="49.2" transform="rotate(117 225.5 49.2)">1V:2H</text>
</svg>
